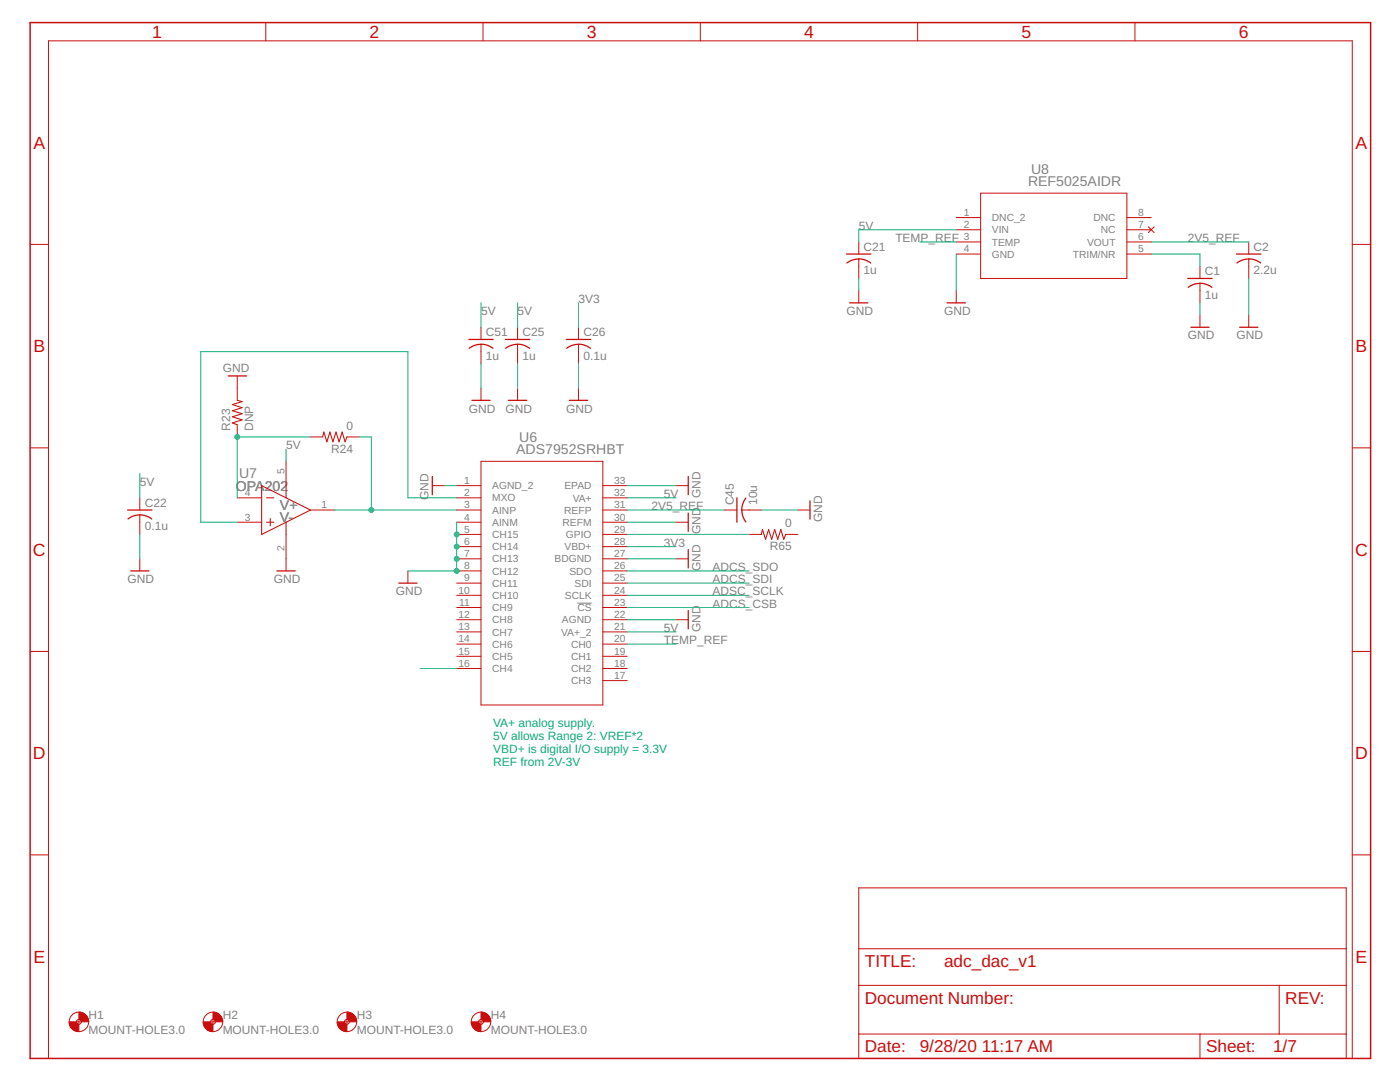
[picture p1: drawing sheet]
<svg xmlns="http://www.w3.org/2000/svg" width="279mm" height="216mm" viewBox="0 0 279 216" stroke-linecap="round" stroke-linejoin="round" font-family="sans-serif">
<path d="M115.2 120.4h2.9" fill="none" stroke="#808080" stroke-width=".2"/>
<g fill="none" stroke="#c90d0c" stroke-width=".2">
<path d="M53 4.5v3.6M96.4 4.5v3.6M139.8 4.5v3.6M183.1 4.5v3.6M226.5 4.5v3.6M195.7 38.5h29.2v17.1h-29.2zM6 48.8h3.7M171.4 48.3v2.4M171.4 51.7v3.9M171.4 58v2.4M190.8 58v2.4M190.8 43.4h4.9"/>
<path d="M190.8 45.8h4.9M190.8 48.3h4.9M190.8 50.7h4.9M224.9 43.4h4.9M224.9 45.8h4.9M224.9 48.3h4.9M224.9 50.7h4.9M229.2 45.3l1.1 1.1M230.3 45.3l-1.1 1.1M239.5 53.1v2.5M239.5 56.5v3.9M249.2 48.3v2.4"/>
<path d="M249.2 51.7v3.9M269.9 48.8h3.6M47.3 75v4.9M96 65.3v2.4M96 68.7v3.9M96 77.4v2.5M103.3 65.3v2.4M103.3 68.7v3.9M103.3 77.4v2.5M115.4 65.3v2.4M115.4 68.7v3.9M115.4 77.4v2.5"/>
<path d="M239.5 62.9v2.4M249.2 62.9v2.4M6 89.4h3.7M27.9 99.3v2.5M47.3 99.3h4.9M47.3 84.8v2.4M57.1 92.1v4.8M62 87.2h2.4M69.2 87.2h2.5M86.3 96.9h2.4M91.1 99.3h4.9M91.1 96.9h4.9"/>
<path d="M96 92.1h24.3v48.6h-24.3zM120.3 99.3h4.9M120.3 96.9h4.9M134.9 96.9h2.5M269.9 89.4h3.6M27.9 102.7v3.9M27.9 111.5v2.4M47.3 104.2h4.9M57.1 106.6v7.3M62 101.8h4.8M81.4 113.9v2.5M91.1 101.8h4.9"/>
<path d="M91.1 104.2h4.9M91.1 111.5h4.9M91.1 106.6h4.9M91.1 109.1h4.9M91.1 113.9h4.9M91.1 116.4h4.9M91.1 118.8h4.9M120.3 101.8h4.9M120.3 104.2h4.9M120.3 111.5h4.9M120.3 106.6h4.9M120.3 109.1h4.9"/>
<path d="M120.3 113.9h4.9M120.3 116.4h4.9M120.3 118.8h4.9M134.9 104.2h2.5M134.9 111.5h2.5M144.6 101.8h2.5M148 101.8h3.9M149.5 106.6h2.4M156.8 106.6h2.4M159.2 101.8h2.4M6 130h3.7M91.1 123.7h4.9"/>
<path d="M91.1 121.2h4.9M91.1 126.1h4.9M91.1 128.5h4.9M91.1 131h4.9M91.1 133.4h4.9M120.3 123.7h4.9M120.3 121.2h4.9M120.3 126.1h4.9M120.3 128.5h4.9M120.3 131h4.9M120.3 133.4h4.9M120.3 135.8h4.9"/>
<path d="M134.9 123.7h2.5M269.9 130h3.6M6 170.6h3.7M171.4 177.2h97.3v34h-97.3zM269.9 170.6h3.6M171.4 196.6h97.3M171.4 189.3h97.3M255.3 196.6v9.7M9.7 211.2v-203.1h260.2v203.1M15.3 203.9h.9M15.7 203.4v1M42 203.9h1"/>
<path d="M42.5 203.4v1M68.8 203.9h.9M69.2 203.4v1M95.5 203.9h1M96 203.4v1M171.4 206.3h97.3M239.5 206.3v4.9"/>
<circle cx="15.7" cy="203.9" r="1.95"/>
<circle cx="15.7" cy="203.9" r=".49"/>
<circle cx="42.5" cy="203.9" r="1.95"/>
<circle cx="42.5" cy="203.9" r=".49"/>
<circle cx="69.2" cy="203.9" r="1.95"/>
<circle cx="69.2" cy="203.9" r=".49"/>
<circle cx="96" cy="203.9" r="1.95"/>
<circle cx="96" cy="203.9" r=".49"/>
</g>
<path d="M47.3 79.9l1 .2-1.9 .6 1.9 .6-1.9 .7 1.9 .5-1.9 .7 1.9 .6-1.9 .6 .9 .4M52.2 96.9l9.8 4.9-9.8 4.8zM53.2 99.3h1.5M57.1 96.9v2.4M64.4 87.2l.2-1 .6 2 .6-2 .6 2 .7-2 .6 2 .6-2 .6 2 .3-1M53.2 104.2h1.5M53.9 103.5v1.4M57.1 104.2v2.4M151.9 106.6l.3-.9 .6 1.9 .6-1.9 .6 1.9 .6-1.9 .6 1.9 .6-1.9 .6 1.9 .4-1" fill="none" stroke="#c90d0c" stroke-width=".21"/>
<g fill="none" stroke="#c90d0c" stroke-width=".25">
<path d="M169 50.7h4.8M169 52.5a3.9 3.9 0 0 1 4.8 0M237 55.6h4.9M237.1 57.3a3.8 3.8 0 0 1 4.8 0M246.8 50.7h4.9M246.8 52.5a3.9 3.9 0 0 1 4.8 0M45.5 75h3.7M93.6 67.7h4.8M93.6 69.5a3.9 3.9 0 0 1 4.8 0M94.2 79.9h3.6M100.9 67.7h4.8M100.9 69.5a3.9 3.9 0 0 1 4.8 0"/>
<path d="M101.5 79.9h3.6M113 67.7h4.9M113.1 69.5a3.9 3.9 0 0 1 4.7 0M113.6 79.9h3.7M169.6 60.4h3.6M189 60.4h3.7M237.7 65.3h3.6M247.4 65.3h3.6M86.3 95.1v3.6M137.4 95.1v3.6M147.1 99.3v4.9M148.8 99.4a3.8 3.8 0 0 0 0 4.7"/>
<path d="M161.6 99.9v3.7M25.5 101.8h4.8M25.5 103.5a3.8 3.8 0 0 1 4.8 0M26.1 113.9h3.6M55.3 113.9h3.6M79.6 116.4h3.6M137.4 102.4v3.6M137.4 109.7v3.6M137.4 121.8v3.7"/>
</g>
<path d="M6 4.5h267.5v206.7h-267.5z" fill="none" stroke="#c90d0c" stroke-width=".3"/>
<g fill="#c90d0c" stroke="#c90d0c" stroke-width=".2">
<path d="M15.7 202a1.96 1.96 0 0 1 2 1.9h-1.5l-.1-.3-.4-.2z" fill-rule="evenodd"/>
<path d="M13.8 203.9h1.5a.47 .47 0 0 0 .4 .5v1.4a1.89 1.89 0 0 1-1.9-1.9z" fill-rule="evenodd"/>
<path d="M42.5 202a1.96 1.96 0 0 1 1.9 1.9h-1.4l-.2-.3-.3-.2z" fill-rule="evenodd"/>
<path d="M40.6 203.9h1.4a.44 .44 0 0 0 .5 .5v1.4a1.89 1.89 0 0 1-1.9-1.9z" fill-rule="evenodd"/>
<path d="M69.2 202a1.93 1.93 0 0 1 2 1.9h-1.5a.47 .47 0 0 0-.5-.5z" fill-rule="evenodd"/>
<path d="M67.3 203.9h1.5a.44 .44 0 0 0 .4 .5v1.4a1.89 1.89 0 0 1-1.9-1.9z" fill-rule="evenodd"/>
<path d="M96 202a1.93 1.93 0 0 1 1.9 1.9h-1.4a.47 .47 0 0 0-.5-.5z" fill-rule="evenodd"/>
<path d="M94 203.9h1.5a.47 .47 0 0 0 .5 .5v1.4a1.92 1.92 0 0 1-2-1.9z" fill-rule="evenodd"/>
</g>
<g fill="none" stroke="#0dab76" stroke-width=".2">
<path d="M171.4 55.6v2.4M183.6 48.3h7.2M190.8 45.8h-19.4v2.5M190.8 50.7v7.3M229.8 50.7h9.7v2.4M229.8 48.3h19.4M249.2 55.6v7.3M96 60.4v4.9M96 72.6v4.8M103.3 60.4v4.9M103.3 72.6v4.8M115.4 60.4v4.9"/>
<path d="M115.4 72.6v4.8M239.5 60.4v2.5M27.9 94.5v4.8M57.1 89.6v2.5M62 87.2h-14.7v12.1M71.7 87.2h2.4v14.6M88.7 96.9h2.4M91.1 99.3h-9.7v-29.1h-41.3v34h7.2M125.2 99.3h9.7M125.2 96.9h9.7M27.9 106.6v4.9M66.8 101.8h24.3"/>
<path d="M91.1 104.2v9.7h-9.7M125.2 109.1h9.7M125.2 113.9h24.3M125.2 104.2h9.7M125.2 111.5h9.7M125.2 101.8h19.4M125.2 116.4h24.3M125.2 118.8h24.3M125.2 106.6h24.3M151.9 101.8h7.3M83.8 133.4h7.3M125.2 126.1h9.7"/>
<path d="M125.2 123.7h9.7M125.2 128.5h9.7M125.2 121.2h24.3"/>
</g>
<g fill="#0dab76" stroke="#0dab76" stroke-width=".2">
<circle cx="91.1" cy="106.6" r=".49"/>
<circle cx="91.1" cy="109.1" r=".49"/>
<circle cx="91.1" cy="111.5" r=".49"/>
<circle cx="91.1" cy="113.9" r=".49"/>
<circle cx="47.3" cy="87.2" r=".49"/>
<circle cx="74.1" cy="101.8" r=".49"/>
</g>
<g font-size="3.5" fill="#c90d0c">
<text x="30.4" y="7.6">1</text>
<text x="73.7" y="7.6">2</text>
<text x="117.1" y="7.6">3</text>
<text x="160.5" y="7.6">4</text>
<text x="203.9" y="7.6">5</text>
<text x="247.2" y="7.6">6</text>
<text x="6.7" y="29.7">A</text>
<text x="270.5" y="29.7">A</text>
<text x="6.7" y="70.3">B</text>
<text x="270.5" y="70.3">B</text>
<text x="6.6" y="110.9">C</text>
<text x="270.4" y="110.9">C</text>
<text x="6.6" y="151.5">D</text>
<text x="270.4" y="151.5">D</text>
<text x="6.7" y="192.1">E</text>
<text x="270.5" y="192.1">E</text>
</g>
<g font-size="3.4" fill="#c90d0c">
<text x="172.6" y="193">TITLE:</text>
<text x="188.4" y="193">adc_dac_v1</text>
<text x="172.6" y="200.3">Document Number:</text>
<text x="256.5" y="200.3">REV:</text>
<text x="172.6" y="210">Date:</text>
<text x="183.5" y="210">9/28/20</text>
<text x="195.9" y="210">11:17 AM</text>
<text x="240.7" y="210">Sheet:</text>
<text x="254.1" y="210">1/7</text>
</g>
<g font-size="2.8" fill="#808080">
<text x="205.8" y="34.7">U8</text>
<text x="205.2" y="37.1">REF5025AIDR</text>
<text x="103.6" y="88.2">U6</text>
<text x="47.7" y="95.5">U7</text>
<text x="103" y="90.6">ADS7952SRHBT</text>
<text x="47.1" y="97.9">OPA</text>
<text x="52.8" y="97.9">202</text>
<text x="55.9" y="101.8">V+</text>
<text x="55.9" y="104.2">V-</text>
</g>
<g font-size="2.4" fill="#808080">
<text x="171.4" y="45.8">5V</text>
<text x="172.4" y="50.1">C21</text>
<text x="178.7" y="48.3">TEMP_REF</text>
<text x="237.1" y="48.3">2V5_REF</text>
<text x="250.2" y="50.1">C2</text>
<text x="172.4" y="54.7">1u</text>
<text x="240.5" y="59.6">1u</text>
<text x="240.5" y="55">C1</text>
<text x="250.2" y="54.7">2.2u</text>
<text x="96" y="62.9">5V</text>
<text x="103.3" y="62.9">5V</text>
<text x="115.5" y="60.4">3V3</text>
<text x="169" y="62.9">GND</text>
<text x="188.4" y="62.9">GND</text>
<text x="97" y="71.7">1u</text>
<text x="97" y="67.1">C51</text>
<text x="104.3" y="71.7">1u</text>
<text x="104.3" y="67.1">C25</text>
<text x="116.4" y="71.7">0.1u</text>
<text x="116.4" y="67.1">C26</text>
<text x="237.1" y="67.7">GND</text>
<text x="246.8" y="67.7">GND</text>
<text x="44.5" y="74.3">GND</text>
<text x="93.6" y="82.3">GND</text>
<text x="100.9" y="82.3">GND</text>
<text x="113" y="82.3">GND</text>
<text x="45.9" y="86" transform="rotate(-90 45.9 86)">R23</text>
<text x="50.5" y="86" transform="rotate(-90 50.5 86)">DNP</text>
<text x="57.1" y="89.6">5V</text>
<text x="69.1" y="85.7">0</text>
<text x="66.1" y="90.3">R24</text>
<text x="27.9" y="96.9">5V</text>
<text x="28.9" y="101.2">C22</text>
<text x="85.5" y="99.8" transform="rotate(-90 85.5 99.8)">GND</text>
<text x="130" y="101.8">2V5_REF</text>
<text x="132.5" y="99.3">5V</text>
<text x="139.8" y="99.3" transform="rotate(-90 139.8 99.3)">GND</text>
<text x="146.5" y="100.8" transform="rotate(-90 146.5 100.8)">C45</text>
<text x="151.1" y="100.8" transform="rotate(-90 151.1 100.8)">10u</text>
<text x="28.9" y="105.8">0.1u</text>
<text x="139.8" y="106.6" transform="rotate(-90 139.8 106.6)">GND</text>
<text x="156.7" y="105.2">0</text>
<text x="164.1" y="104.2" transform="rotate(-90 164.1 104.2)">GND</text>
<text x="132.5" y="109.1">3V3</text>
<text x="139.8" y="113.9" transform="rotate(-90 139.8 113.9)">GND</text>
<text x="142.2" y="113.9">ADCS_SDO</text>
<text x="153.6" y="109.8">R65</text>
<text x="25.5" y="116.4">GND</text>
<text x="54.7" y="116.4">GND</text>
<text x="79" y="118.8">GND</text>
<text x="142.2" y="116.4">ADCS_SDI</text>
<text x="142.2" y="118.8">ADSC_SCLK</text>
<text x="142.2" y="121.2">ADCS_CSB</text>
<text x="132.5" y="126.1">5V</text>
<text x="132.5" y="128.5">TEMP_REF</text>
<text x="139.8" y="126.1" transform="rotate(-90 139.8 126.1)">GND</text>
<text x="17.7" y="203.3">H1</text>
<text x="44.4" y="203.3">H2</text>
<text x="71.2" y="203.3">H3</text>
<text x="97.9" y="203.3">H4</text>
<text x="17.7" y="206.3">MOUNT-HOLE3.0</text>
<text x="44.4" y="206.3">MOUNT-HOLE3.0</text>
<text x="71.2" y="206.3">MOUNT-HOLE3.0</text>
<text x="97.9" y="206.3">MOUNT-HOLE3.0</text>
</g>
<g font-size="2.4" fill="#0dab76">
<text x="98.4" y="145.2">VA+ analog supply.</text>
<text x="98.4" y="147.7">5V allows Range 2: VREF*2</text>
<text x="98.4" y="150.3">VBD+ is digital I/O supply = 3.3V</text>
<text x="98.4" y="152.8">REF from 2V-3V</text>
</g>
<g font-size="2.1" fill="#808080">
<text x="192.3" y="43.1">1</text>
<text x="192.3" y="45.5">2</text>
<text x="192.3" y="47.9">3</text>
<text x="197.9" y="44.1">DNC_2</text>
<text x="197.9" y="46.6">VIN</text>
<text x="218.2" y="44.1">DNC</text>
<text x="219.7" y="46.6">NC</text>
<text x="227.1" y="47.9">6</text>
<text x="227.1" y="45.5">7</text>
<text x="227.1" y="43.1">8</text>
<text x="192.3" y="50.4">4</text>
<text x="197.9" y="49">TEMP</text>
<text x="197.9" y="51.4">GND</text>
<text x="214.1" y="51.4">TRIM/NR</text>
<text x="217" y="49">VOUT</text>
<text x="227.1" y="50.4">5</text>
<text x="56.7" y="94.7" transform="rotate(-90 56.7 94.7)">5</text>
<text x="48.8" y="99">4</text>
<text x="64.2" y="101.4">1</text>
<text x="92.6" y="96.6">1</text>
<text x="92.6" y="99">2</text>
<text x="92.6" y="101.4">3</text>
<text x="98.2" y="97.6">AGND_2</text>
<text x="98.2" y="100.1">MXO</text>
<text x="112.6" y="97.6">EPAD</text>
<text x="114.3" y="100.1">VA+</text>
<text x="122.6" y="101.4">31</text>
<text x="122.6" y="99">32</text>
<text x="122.6" y="96.6">33</text>
<text x="48.8" y="103.9">3</text>
<text x="92.6" y="103.9">4</text>
<text x="92.6" y="106.3">5</text>
<text x="98.2" y="102.5">AINP</text>
<text x="98.2" y="104.9">AINM</text>
<text x="98.2" y="107.4">CH15</text>
<text x="112.3" y="104.9">REFM</text>
<text x="112.6" y="102.5">REFP</text>
<text x="112.9" y="107.4">GPIO</text>
<text x="122.6" y="106.3">29</text>
<text x="122.6" y="103.9">30</text>
<text x="56.7" y="110" transform="rotate(-90 56.7 110)">2</text>
<text x="92.6" y="108.7">6</text>
<text x="92.6" y="111.2">7</text>
<text x="92.6" y="113.6">8</text>
<text x="98.2" y="109.8">CH14</text>
<text x="98.2" y="112.2">CH13</text>
<text x="110.7" y="112.2">BDGND</text>
<text x="112.7" y="109.8">VBD+</text>
<text x="122.6" y="113.6">26</text>
<text x="122.6" y="111.2">27</text>
<text x="122.6" y="108.7">28</text>
<text x="91.5" y="118.5">10</text>
<text x="92.6" y="116">9</text>
<text x="98.2" y="114.7">CH12</text>
<text x="98.2" y="117.1">CH11</text>
<text x="98.2" y="119.5">CH10</text>
<text x="112.7" y="119.5">SCLK</text>
<text x="113.6" y="114.7">SDO</text>
<text x="114.7" y="117.1">SDI</text>
<text x="122.6" y="118.5">24</text>
<text x="122.6" y="116">25</text>
<text x="91.5" y="123.3">12</text>
<text x="91.5" y="125.7">13</text>
<text x="91.6" y="120.9">11</text>
<text x="98.2" y="122">CH9</text>
<text x="98.2" y="124.4">CH8</text>
<text x="112.2" y="124.4">AGND</text>
<text x="115.2" y="122">CS</text>
<text x="122.6" y="125.7">21</text>
<text x="122.6" y="123.3">22</text>
<text x="122.6" y="120.9">23</text>
<text x="91.5" y="128.2">14</text>
<text x="91.5" y="130.6">15</text>
<text x="98.2" y="126.8">CH7</text>
<text x="98.2" y="129.2">CH6</text>
<text x="98.2" y="131.7">CH5</text>
<text x="112" y="126.8">VA+_2</text>
<text x="114" y="131.7">CH1</text>
<text x="114" y="129.3">CH0</text>
<text x="122.6" y="130.6">19</text>
<text x="122.6" y="128.2">20</text>
<text x="91.5" y="133">16</text>
<text x="98.2" y="134.1">CH4</text>
<text x="114" y="136.5">CH3</text>
<text x="114" y="134.1">CH2</text>
<text x="122.6" y="135.5">17</text>
<text x="122.6" y="133">18</text>
</g>
</svg>
